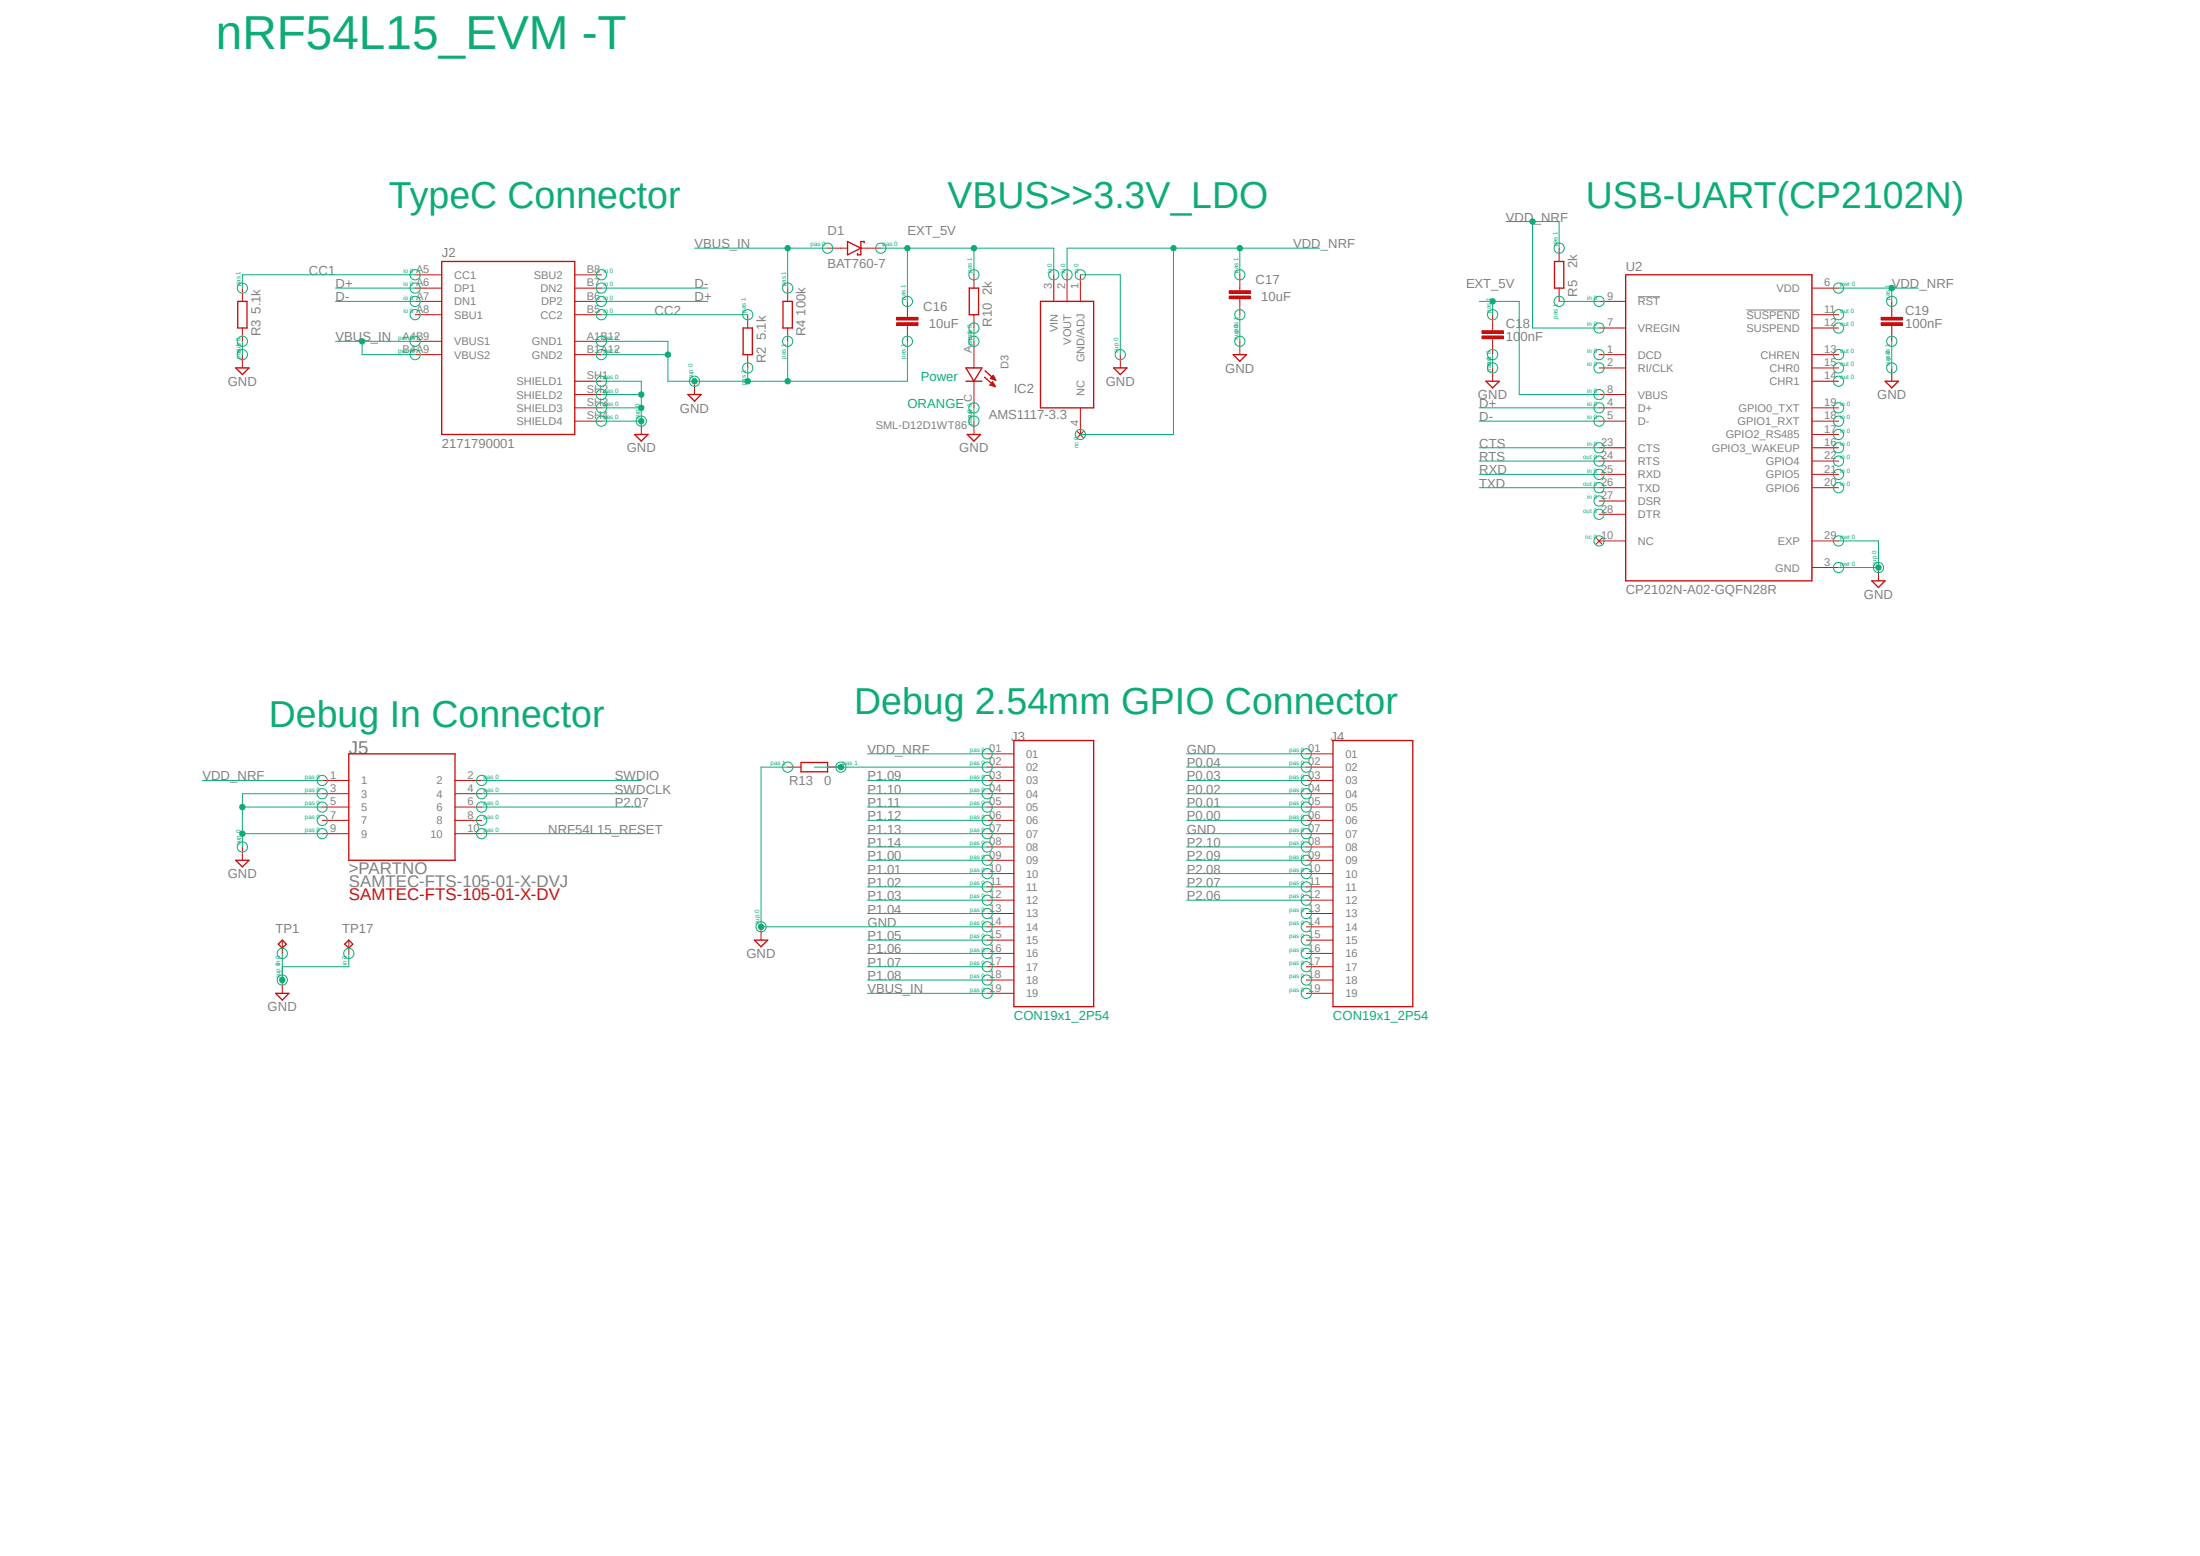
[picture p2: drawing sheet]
<svg xmlns="http://www.w3.org/2000/svg" width="420mm" height="297mm" viewBox="0 0 420 297" stroke-linecap="round" stroke-linejoin="round" font-family="sans-serif">
<path d="M38 0l193.7 297.1M382.1 0l-193.7 297.1" fill="none" stroke="#fff" stroke-width=".19"/>
<path d="M312.7 56.6h4.2M333.4 59.2h10.2" fill="none" stroke="#808080" stroke-width=".19"/>
<path d="M45.4 57.5h1.8v5.1h-1.8zM149.5 57.5h1.8v5.1h-1.8zM198.6 57.5h10.2v20.4h-10.2zM45 70.2h2.5l-1.2 1.3zM131.3 75.3h2.6l-1.3 1.3zM141.9 62.6h1.7v5.1h-1.7zM212.6 70.2h2.5l-1.2 1.3zM66.6 143.9h20.3v20.3h-20.3zM45 164.2h2.5l-1.2 1.3zM53.9 179.5l.8 .7-.8 .8-.8-.8zM66.6 179.5l.8 .7-.8 .8-.8-.8zM52.6 189.6h2.6l-1.3 1.3z" fill="none" stroke="#c90d0c" stroke-width=".25"/>
<g fill="none" stroke="#c90d0c" stroke-width=".19">
<path d="M46.3 55v2.5M150.4 55v2.5M201.2 52.5v5M203.7 52.5v5M206.2 52.5v5M46.3 62.6v2.6M46.3 67.7v2.5M132.6 72.8v2.5M142.7 60.1v2.5M142.7 67.7v2.5M150.4 62.6v2.6M206.2 77.9v5"/>
<path d="M213.9 67.7v2.5M205.6 82.3l1.2 1.3M206.8 82.3l-1.2 1.3M61.5 149h5.1M61.5 151.5h5.1M61.5 154.1h5.1M61.5 156.6h5.1M61.5 159.1h5.1M86.9 149h5M86.9 151.5h5M86.9 154.1h5M86.9 156.6h5"/>
<path d="M86.9 159.1h5M46.3 161.7v2.5M53.9 179.5v2.5M66.6 179.5v2.5M53.9 187.1v2.5"/>
</g>
<path d="M171.2 61.6h4.1v.5h-4.1z" fill-rule="evenodd" fill="#c90d0c"/>
<path d="M171.2 61.6h4.1v.5h-4.1z" fill="none" stroke="#c90d0c" stroke-width=".19"/>
<path d="M171.2 60.6h4.1v.5h-4.1z" fill-rule="evenodd" fill="#c90d0c"/>
<path d="M173.2 57.5v3.1M171.2 60.6h4.1v.5h-4.1zM173.2 62.1v3.1" fill="none" stroke="#c90d0c" stroke-width=".19"/>
<path d="M234.7 56.5h4v.5h-4z" fill-rule="evenodd" fill="#c90d0c"/>
<path d="M234.7 56.5h4v.5h-4z" fill="none" stroke="#c90d0c" stroke-width=".19"/>
<path d="M234.7 55.5h4v.5h-4z" fill-rule="evenodd" fill="#c90d0c"/>
<g fill="none" stroke="#c90d0c" stroke-width=".19">
<path d="M158 47.4h3.8M164.3 47.4h3.8M234.7 55.5h4v.5h-4zM236.7 52.5v3M236.7 57v3.1M297.6 47.4v2.5M297.6 55v2.5M305.3 57.5h5M345.9 55h5.1M236.7 65.2v2.5M305.3 67.7h5M305.3 70.2h5"/>
<path d="M305.3 77.9h5M305.3 62.6h5M305.3 75.3h5M345.9 67.7h5.1M345.9 70.2h5.1M345.9 77.9h5.1M345.9 62.6h5.1M345.9 60.1h5.1M345.9 72.8h5.1M305.3 80.4h5M305.3 85.5h5M305.3 88h5"/>
<path d="M305.3 90.6h5M305.3 93.1h5M305.3 95.6h5M305.3 98.2h5M345.9 80.4h5.1M345.9 85.5h5.1M345.9 82.9h5.1M345.9 88h5.1M345.9 90.6h5.1M345.9 93.1h5.1M304.7 102.7l1.2 1.2M305.3 103.3h5"/>
<path d="M305.9 102.7l-1.2 1.2M345.9 108.3h5.1M345.9 103.3h5.1M358.6 108.3v2.6M188.5 143.9h5M188.5 146.4h5M188.5 149h5M188.5 151.5h5M188.5 154.1h5M188.5 156.6h5M188.5 159.1h5M249.4 143.9h5.1"/>
<path d="M249.4 146.4h5.1M249.4 149h5.1M249.4 151.5h5.1M249.4 154.1h5.1M249.4 156.6h5.1M249.4 159.1h5.1M188.5 161.7h5M188.5 164.2h5M188.5 166.8h5M188.5 169.3h5M188.5 171.8h5M188.5 174.4h5"/>
<path d="M188.5 176.9h5M188.5 179.5h5M249.4 161.7h5.1M249.4 164.2h5.1M249.4 166.8h5.1M249.4 169.3h5.1M249.4 171.8h5.1M249.4 174.4h5.1M249.4 176.9h5.1M249.4 179.5h5.1M188.5 182h5M188.5 184.5h5"/>
<path d="M188.5 187.1h5M188.5 189.6h5M249.4 182h5.1M249.4 184.5h5.1M249.4 187.1h5.1M249.4 189.6h5.1"/>
</g>
<path d="M161.8 46.1l2.5 1.3-2.5 1.2zM165 46.4v-.3h-.7v2.5h-.6v-.2M296.8 49.9h1.7v5.1h-1.7zM310.3 52.5h35.6v58.4h-35.6zM235.4 67.7h2.6l-1.3 1.3zM357.3 110.9h2.6l-1.3 1.2zM193.5 141.4h15.3v50.8h-15.3zM254.5 141.4h15.2v50.8h-15.2z" fill="none" stroke="#c90d0c" stroke-width=".25"/>
<path d="M282.9 64.1h4.1v.5h-4.1z" fill-rule="evenodd" fill="#c90d0c"/>
<path d="M282.9 64.1h4.1v.5h-4.1z" fill="none" stroke="#c90d0c" stroke-width=".19"/>
<path d="M282.9 63.1h4.1v.5h-4.1z" fill-rule="evenodd" fill="#c90d0c"/>
<path d="M282.9 63.1h4.1v.5h-4.1zM284.9 60.1v3M284.9 64.6v3.1" fill="none" stroke="#c90d0c" stroke-width=".19"/>
<path d="M359.1 61.6h4.1v.5h-4.1z" fill-rule="evenodd" fill="#c90d0c"/>
<path d="M359.1 61.6h4.1v.5h-4.1z" fill="none" stroke="#c90d0c" stroke-width=".19"/>
<path d="M359.1 60.6h4.1v.5h-4.1z" fill-rule="evenodd" fill="#c90d0c"/>
<g fill="none" stroke="#c90d0c" stroke-width=".19">
<path d="M79.2 55h5.1M79.2 52.5h5.1M79.2 57.5h5.1M109.7 55h5.1M109.7 52.5h5.1M109.7 57.5h5.1M185.9 52.5v2.5M361.1 57.5v3.1M79.2 65.2h5.1M79.2 60.1h5.1M79.2 67.7h5.1M109.7 65.2h5.1"/>
<path d="M109.7 60.1h5.1M109.7 67.7h5.1M109.7 72.8h5.1M109.7 75.3h5.1M109.7 77.9h5.1M185.9 60.1v2.5M185.9 65.2v5M185.9 72.8v5.1M284.9 70.2v2.6M359.1 60.6h4.1v.5h-4.1zM361.1 62.1v3.1M361.1 70.2v2.6"/>
<path d="M109.7 80.4h5.1M122.4 80.4v2.5M185.9 80.4v2.5M150.4 146.4h2.5M158 146.4h2.5M145.3 176.9v2.6"/>
</g>
<g fill="none" stroke="#c90d0c" stroke-width=".25">
<path d="M84.3 49.9h25.4v33h-25.4zM185 55h1.8v5.1h-1.8zM184.4 72.8h3.1M184.4 70.2h3.1l-1.6 2.6zM188 72l2 1.8M188 70.8l2.1 1.8M189 73.5l.5-.6 .5 .9M189 73.5l1 .3M189.1 72.2l.5-.5 .5 .9M189.1 72.2l1 .4M189.4 73.1l.2 .2M189.5 71.8l.2 .3"/>
<path d="M189.7 73.4v.1h-.7M189.9 72.1v.2l-.8-.1M283.7 72.8h2.5l-1.3 1.2zM359.9 72.8h2.5l-1.3 1.2zM121.2 82.9h2.5l-1.3 1.3zM184.7 82.9h2.5l-1.3 1.3zM152.9 145.5h5.1v1.8h-5.1zM144 179.5h2.6l-1.3 1.2z"/>
</g>
<g fill="none" stroke="#0dab76" stroke-width=".19">
<path d="M224 47.4v35.5h-17.8M236.7 47.4v5.1M251.9 47.4h-48.2v5.1M38.7 149h22.8"/>
<circle cx="46.3" cy="55" r=".98"/>
<circle cx="79.2" cy="55" r=".98"/>
<circle cx="79.2" cy="52.5" r=".98"/>
<circle cx="79.2" cy="57.5" r=".98"/>
<circle cx="114.8" cy="52.5" r=".98"/>
<circle cx="114.8" cy="57.5" r=".98"/>
<circle cx="114.8" cy="55" r=".98"/>
<circle cx="150.4" cy="55" r=".98"/>
<circle cx="158" cy="47.4" r=".98"/>
<circle cx="168.1" cy="47.4" r=".98"/>
<circle cx="173.2" cy="57.5" r=".98"/>
<circle cx="185.9" cy="52.5" r=".98"/>
<circle cx="201.2" cy="52.5" r=".98"/>
<circle cx="203.7" cy="52.5" r=".98"/>
<circle cx="206.2" cy="52.5" r=".98"/>
<circle cx="236.7" cy="52.5" r=".98"/>
<circle cx="297.6" cy="57.5" r=".98"/>
<circle cx="297.6" cy="47.4" r=".98"/>
<circle cx="305.3" cy="57.5" r=".98"/>
<circle cx="351" cy="55" r=".98"/>
<circle cx="361.1" cy="57.5" r=".98"/>
<circle cx="46.3" cy="67.7" r=".98"/>
<circle cx="46.3" cy="65.2" r=".98"/>
<circle cx="79.2" cy="65.2" r=".98"/>
<circle cx="79.2" cy="60.1" r=".98"/>
<circle cx="79.2" cy="67.7" r=".98"/>
<circle cx="114.8" cy="77.9" r=".98"/>
<circle cx="114.8" cy="65.2" r=".98"/>
<circle cx="114.8" cy="60.1" r=".98"/>
<circle cx="114.8" cy="72.8" r=".98"/>
<circle cx="114.8" cy="67.7" r=".98"/>
<circle cx="114.8" cy="75.3" r=".98"/>
<circle cx="132.6" cy="72.8" r=".98"/>
<circle cx="142.7" cy="70.2" r=".98"/>
<circle cx="142.7" cy="60.1" r=".98"/>
<circle cx="150.4" cy="65.2" r=".98"/>
<circle cx="173.2" cy="65.2" r=".98"/>
<circle cx="185.9" cy="77.9" r=".98"/>
<circle cx="185.9" cy="62.6" r=".98"/>
<circle cx="185.9" cy="65.2" r=".98"/>
<circle cx="213.9" cy="67.7" r=".98"/>
<circle cx="236.7" cy="65.2" r=".98"/>
<circle cx="236.7" cy="60.1" r=".98"/>
<circle cx="284.9" cy="70.2" r=".98"/>
<circle cx="284.9" cy="67.7" r=".98"/>
<circle cx="284.9" cy="60.1" r=".98"/>
<circle cx="305.3" cy="70.2" r=".98"/>
<circle cx="305.3" cy="75.3" r=".98"/>
<circle cx="305.3" cy="62.6" r=".98"/>
<circle cx="305.3" cy="67.7" r=".98"/>
<circle cx="305.3" cy="77.9" r=".98"/>
<circle cx="351" cy="70.2" r=".98"/>
<circle cx="351" cy="72.8" r=".98"/>
<circle cx="351" cy="60.1" r=".98"/>
<circle cx="351" cy="67.7" r=".98"/>
<circle cx="351" cy="77.9" r=".98"/>
<circle cx="351" cy="62.6" r=".98"/>
<circle cx="361.1" cy="65.2" r=".98"/>
<circle cx="361.1" cy="70.2" r=".98"/>
<circle cx="114.8" cy="80.4" r=".98"/>
<circle cx="122.4" cy="80.4" r=".98"/>
<circle cx="185.9" cy="80.4" r=".98"/>
<circle cx="206.2" cy="82.9" r=".98"/>
<circle cx="305.3" cy="88" r=".98"/>
<circle cx="305.3" cy="85.5" r=".98"/>
<circle cx="305.3" cy="90.6" r=".98"/>
<circle cx="305.3" cy="93.1" r=".98"/>
<circle cx="305.3" cy="98.2" r=".98"/>
<circle cx="305.3" cy="80.4" r=".98"/>
<circle cx="305.3" cy="95.6" r=".98"/>
<circle cx="351" cy="82.9" r=".98"/>
<circle cx="351" cy="93.1" r=".98"/>
<circle cx="351" cy="90.6" r=".98"/>
<circle cx="351" cy="85.5" r=".98"/>
<circle cx="351" cy="80.4" r=".98"/>
<circle cx="351" cy="88" r=".98"/>
<circle cx="305.3" cy="103.3" r=".98"/>
<circle cx="351" cy="103.3" r=".98"/>
<circle cx="351" cy="108.3" r=".98"/>
<circle cx="358.6" cy="108.3" r=".98"/>
<circle cx="61.5" cy="149" r=".98"/>
<circle cx="61.5" cy="156.6" r=".98"/>
<circle cx="61.5" cy="159.1" r=".98"/>
<circle cx="61.5" cy="151.5" r=".98"/>
<circle cx="61.5" cy="154.1" r=".98"/>
<circle cx="91.9" cy="156.6" r=".98"/>
<circle cx="91.9" cy="159.1" r=".98"/>
<circle cx="91.9" cy="149" r=".98"/>
<circle cx="91.9" cy="151.5" r=".98"/>
<circle cx="91.9" cy="154.1" r=".98"/>
<circle cx="150.4" cy="146.4" r=".98"/>
<circle cx="160.5" cy="146.4" r=".98"/>
<circle cx="188.5" cy="149" r=".98"/>
<circle cx="188.5" cy="159.1" r=".98"/>
<circle cx="188.5" cy="156.6" r=".98"/>
<circle cx="188.5" cy="143.9" r=".98"/>
<circle cx="188.5" cy="151.5" r=".98"/>
<circle cx="188.5" cy="154.1" r=".98"/>
<circle cx="188.5" cy="146.4" r=".98"/>
<circle cx="249.4" cy="143.9" r=".98"/>
<circle cx="249.4" cy="151.5" r=".98"/>
<circle cx="249.4" cy="154.1" r=".98"/>
<circle cx="249.4" cy="146.4" r=".98"/>
<circle cx="249.4" cy="149" r=".98"/>
<circle cx="249.4" cy="156.6" r=".98"/>
<circle cx="249.4" cy="159.1" r=".98"/>
<circle cx="46.3" cy="161.7" r=".98"/>
<circle cx="145.3" cy="176.9" r=".98"/>
<circle cx="188.5" cy="174.4" r=".98"/>
<circle cx="188.5" cy="161.7" r=".98"/>
<circle cx="188.5" cy="171.8" r=".98"/>
<circle cx="188.5" cy="176.9" r=".98"/>
<circle cx="188.5" cy="166.8" r=".98"/>
<circle cx="188.5" cy="169.3" r=".98"/>
<circle cx="188.5" cy="179.5" r=".98"/>
<circle cx="188.5" cy="164.2" r=".98"/>
<circle cx="249.4" cy="171.8" r=".98"/>
<circle cx="249.4" cy="169.3" r=".98"/>
<circle cx="249.4" cy="164.2" r=".98"/>
<circle cx="249.4" cy="179.5" r=".98"/>
<circle cx="249.4" cy="174.4" r=".98"/>
<circle cx="249.4" cy="161.7" r=".98"/>
<circle cx="249.4" cy="166.8" r=".98"/>
<circle cx="249.4" cy="176.9" r=".98"/>
<circle cx="53.9" cy="187.1" r=".98"/>
<circle cx="53.9" cy="182" r=".98"/>
<circle cx="66.6" cy="182" r=".98"/>
<circle cx="188.5" cy="189.6" r=".98"/>
<circle cx="188.5" cy="184.5" r=".98"/>
<circle cx="188.5" cy="187.1" r=".98"/>
<circle cx="188.5" cy="182" r=".98"/>
<circle cx="249.4" cy="184.5" r=".98"/>
<circle cx="249.4" cy="182" r=".98"/>
<circle cx="249.4" cy="187.1" r=".98"/>
<circle cx="249.4" cy="189.6" r=".98"/>
</g>
<circle cx="224" cy="47.4" r=".51" fill="#0dab76"/>
<circle cx="224" cy="47.4" r=".51" fill="none" stroke="#0dab76" stroke-width=".19"/>
<circle cx="236.7" cy="47.4" r=".51" fill="#0dab76"/>
<g fill="none" stroke="#0dab76" stroke-width=".19">
<path d="M351 55h15.2M361.1 55v2.5"/>
<circle cx="236.7" cy="47.4" r=".51"/>
</g>
<circle cx="361.1" cy="55" r=".51" fill="#0dab76"/>
<g fill="none" stroke="#0dab76" stroke-width=".19">
<path d="M287.5 42.3h10.1v5.1M292.6 42.3v20.3h12.7"/>
<circle cx="361.1" cy="55" r=".51"/>
</g>
<circle cx="292.6" cy="42.3" r=".51" fill="#0dab76"/>
<g fill="none" stroke="#0dab76" stroke-width=".19">
<path d="M114.8 65.2h12.7v7.6h45.7v-7.6M114.8 67.7h12.7M142.7 70.2v2.6M150.4 65.2v7.6M165.6 143.9h22.9"/>
<circle cx="292.6" cy="42.3" r=".51"/>
</g>
<circle cx="132.6" cy="72.8" r=".51" fill="#0dab76"/>
<circle cx="132.6" cy="72.8" r=".51" fill="none" stroke="#0dab76" stroke-width=".19"/>
<circle cx="142.7" cy="72.8" r=".51" fill="#0dab76"/>
<circle cx="142.7" cy="72.8" r=".51" fill="none" stroke="#0dab76" stroke-width=".19"/>
<circle cx="150.4" cy="72.8" r=".51" fill="#0dab76"/>
<circle cx="150.4" cy="72.8" r=".51" fill="none" stroke="#0dab76" stroke-width=".19"/>
<circle cx="127.5" cy="67.7" r=".51" fill="#0dab76"/>
<g fill="none" stroke="#0dab76" stroke-width=".19">
<path d="M46.3 154.1h15.2M61.5 151.5h-15.2v10.2"/>
<circle cx="127.5" cy="67.7" r=".51"/>
</g>
<circle cx="46.3" cy="154.1" r=".51" fill="#0dab76"/>
<g fill="none" stroke="#0dab76" stroke-width=".19">
<path d="M46.3 159.1h15.2"/>
<circle cx="46.3" cy="154.1" r=".51"/>
</g>
<circle cx="46.3" cy="159.1" r=".51" fill="#0dab76"/>
<g fill="none" stroke="#0dab76" stroke-width=".19">
<path d="M53.9 182v5.1M53.9 184.5h12.7"/>
<circle cx="46.3" cy="159.1" r=".51"/>
</g>
<circle cx="53.9" cy="187.1" r=".51" fill="#0dab76"/>
<g fill="none" stroke="#0dab76" stroke-width=".19">
<path d="M206.2 52.5h7.7v15.2M46.3 65.2v2.5M236.7 60.1v5.1M351 103.3h7.6v5h-7.6M66.6 182v2.5"/>
<circle cx="53.9" cy="187.1" r=".51"/>
</g>
<circle cx="358.6" cy="108.3" r=".51" fill="#0dab76"/>
<g fill="none" stroke="#0dab76" stroke-width=".19">
<path d="M114.8 72.8h7.6v7.6h-7.6M185.9 77.9v2.5M284.9 67.7v2.5M361.1 65.2v5"/>
<circle cx="358.6" cy="108.3" r=".51"/>
</g>
<circle cx="122.4" cy="80.4" r=".51" fill="#0dab76"/>
<g fill="none" stroke="#0dab76" stroke-width=".19">
<path d="M114.8 77.9h7.6"/>
<circle cx="122.4" cy="80.4" r=".51"/>
</g>
<circle cx="122.4" cy="77.9" r=".51" fill="#0dab76"/>
<g fill="none" stroke="#0dab76" stroke-width=".19">
<path d="M114.8 75.3h7.6"/>
<circle cx="122.4" cy="77.9" r=".51"/>
</g>
<circle cx="122.4" cy="75.3" r=".51" fill="#0dab76"/>
<g fill="none" stroke="#0dab76" stroke-width=".19">
<path d="M150.4 146.4h-5.1v30.5h43.2M226.5 143.9h22.9M226.5 159.1h22.9"/>
<circle cx="122.4" cy="75.3" r=".51"/>
</g>
<circle cx="145.3" cy="176.9" r=".51" fill="#0dab76"/>
<g fill="none" stroke="#0dab76" stroke-width=".19">
<path d="M79.2 52.5h-32.9v2.5M132.6 47.4h25.4M150.4 47.4v7.6M114.8 60.1h27.9M91.9 159.1h30.5M91.9 151.5h30.5M91.9 149h30.5M91.9 154.1h30.5M165.6 159.1h22.9M165.6 151.5h22.9M165.6 149h22.9M165.6 154.1h22.9"/>
<path d="M165.6 156.6h22.9M226.5 151.5h22.9M226.5 149h22.9M226.5 154.1h22.9M226.5 156.6h22.9M226.5 146.4h22.9M165.6 171.8h22.9M165.6 169.3h22.9M165.6 161.7h22.9M165.6 174.4h22.9M165.6 179.5h22.9M226.5 171.8h22.9"/>
<path d="M226.5 169.3h22.9M226.5 166.8h22.9M226.5 164.2h22.9M226.5 161.7h22.9M165.6 182h22.9M165.6 184.5h22.9M165.6 187.1h22.9"/>
<circle cx="145.3" cy="176.9" r=".51"/>
</g>
<circle cx="150.4" cy="47.4" r=".51" fill="#0dab76"/>
<g fill="none" stroke="#0dab76" stroke-width=".19">
<path d="M64.1 65.2h15.1"/>
<circle cx="150.4" cy="47.4" r=".51"/>
</g>
<circle cx="69.1" cy="65.2" r=".51" fill="#0dab76"/>
<g fill="none" stroke="#0dab76" stroke-width=".19">
<path d="M64.1 57.5h15.1M64.1 55h15.1M114.8 57.5h20.3M114.8 55h20.3M168.1 47.4h33.1v5.1M173.2 47.4v10.1M185.9 47.4v5.1M297.6 57.5h7.7M69.1 65.2v2.5h10.1M282.4 77.9h22.9M282.4 80.4h22.9M165.6 166.8h22.9"/>
<path d="M165.6 164.2h22.9M165.6 189.6h22.9"/>
<circle cx="69.1" cy="65.2" r=".51"/>
</g>
<circle cx="173.2" cy="47.4" r=".51" fill="#0dab76"/>
<circle cx="173.2" cy="47.4" r=".51" fill="none" stroke="#0dab76" stroke-width=".19"/>
<circle cx="185.9" cy="47.4" r=".51" fill="#0dab76"/>
<g fill="none" stroke="#0dab76" stroke-width=".19">
<path d="M282.4 57.5h7.6v17.8h15.3M284.9 57.5v2.6"/>
<circle cx="185.9" cy="47.4" r=".51"/>
</g>
<circle cx="284.9" cy="57.5" r=".51" fill="#0dab76"/>
<g fill="none" stroke="#0dab76" stroke-width=".19">
<path d="M185.9 62.6v2.6M282.4 85.5h22.9M282.4 88h22.9M282.4 90.6h22.9M282.4 93.1h22.9M155.4 146.4h33.1"/>
<circle cx="284.9" cy="57.5" r=".51"/>
</g>
<circle cx="160.5" cy="146.4" r=".51" fill="#0dab76"/>
<circle cx="160.5" cy="146.4" r=".51" fill="none" stroke="#0dab76" stroke-width=".19"/>
<text font-size="9.1" fill="#0dab76" x="41.2" y="9.3">nRF54L15_EVM -T</text>
<g font-size="7.2" fill="#0dab76">
<text x="74.2" y="39.8">TypeC Connector</text>
<text x="180.9" y="39.8">VBUS&gt;&gt;3.3V_LDO</text>
<text x="302.8" y="39.8">USB-UART(CP2102N)</text>
<text x="163.1" y="136.3">Debug 2.54mm GPIO Connector</text>
<text x="51.4" y="138.8">Debug In Connector</text>
</g>
<text font-size="3.6" fill="#808080" x="66.6" y="143.9">J5</text>
<g font-size="3.2" fill="#808080">
<text x="66.6" y="166.8">&gt;PARTNO</text>
<text x="66.6" y="169.3">SAMTEC-FTS-105-01-X-DVJ</text>
</g>
<text font-size="3.2" fill="#c90d0c" x="66.6" y="171.8">SAMTEC-FTS-105-01-X-DV</text>
<g font-size="2.5" fill="#808080">
<text x="132.6" y="47.4">VBUS_IN</text>
<text x="158" y="44.8">D1</text>
<text x="173.2" y="44.8">EXT_5V</text>
<text x="246.8" y="47.4">VDD_NRF</text>
<text x="287.5" y="42.3">VDD_NRF</text>
<text x="59" y="52.5">CC1</text>
<text x="84.3" y="49.1">J2</text>
<text x="158" y="51.2">BAT760-7</text>
<text x="301.1" y="51.2" transform="rotate(-90 301.1 51.2)">2k</text>
<text x="310.4" y="51.7">U2</text>
<text x="49.7" y="59.9" transform="rotate(-90 49.7 59.9)">5.1k</text>
<text x="64.1" y="57.5">D-</text>
<text x="64.1" y="55">D+</text>
<text x="132.6" y="55">D-</text>
<text x="132.6" y="57.5">D+</text>
<text x="176.2" y="59.3">C16</text>
<text x="189.4" y="56.3" transform="rotate(-90 189.4 56.3)">2k</text>
<text x="239.7" y="54.2">C17</text>
<text x="240.8" y="57.5">10uF</text>
<text x="279.9" y="55">EXT_5V</text>
<text x="301.1" y="56.6" transform="rotate(-90 301.1 56.6)">R5</text>
<text x="361.2" y="55">VDD_NRF</text>
<text x="49.7" y="64.2" transform="rotate(-90 49.7 64.2)">R3</text>
<text x="64.1" y="65.2">VBUS_IN</text>
<text x="125" y="60.1">CC2</text>
<text x="146.2" y="65" transform="rotate(-90 146.2 65)">5.1k</text>
<text x="153.8" y="64.2" transform="rotate(-90 153.8 64.2)">R4</text>
<text x="153.8" y="60.2" transform="rotate(-90 153.8 60.2)">100k</text>
<text x="177.3" y="62.6">10uF</text>
<text x="189.4" y="62.4" transform="rotate(-90 189.4 62.4)">R10</text>
<text x="287.5" y="65.2">100nF</text>
<text x="287.5" y="62.6">C18</text>
<text x="363.7" y="62.6">100nF</text>
<text x="363.7" y="60.1">C19</text>
<text x="146.2" y="69.3" transform="rotate(-90 146.2 69.3)">R2</text>
<text x="233.9" y="71.1">GND</text>
<text x="43.5" y="73.7">GND</text>
<text x="193.6" y="74.9">IC2</text>
<text x="211.1" y="73.7">GND</text>
<text x="282.2" y="76.2">GND</text>
<text x="282.4" y="77.9">D+</text>
<text x="358.4" y="76.2">GND</text>
<text x="129.8" y="78.7">GND</text>
<text x="188.8" y="80">AMS1117-3.3</text>
<text x="282.4" y="80.4">D-</text>
<text x="84.3" y="85.5">2171790001</text>
<text x="119.6" y="86.4">GND</text>
<text x="183.1" y="86.4">GND</text>
<text x="282.4" y="85.5">CTS</text>
<text x="282.4" y="88">RTS</text>
<text x="282.4" y="90.6">RXD</text>
<text x="282.4" y="93.1">TXD</text>
<text x="310.4" y="113.4">CP2102N-A02-GQFN28R</text>
<text x="355.8" y="114.3">GND</text>
<text x="165.6" y="143.9">VDD_NRF</text>
<text x="193" y="141.4">J3</text>
<text x="226.6" y="143.9">GND</text>
<text x="254" y="141.4">J4</text>
<text x="38.7" y="149">VDD_NRF</text>
<text x="117.3" y="149">SWDIO</text>
<text x="150.6" y="149.9">R13</text>
<text x="157.3" y="149.9">0</text>
<text x="165.6" y="149">P1.09</text>
<text x="226.6" y="149">P0.03</text>
<text x="226.6" y="146.4">P0.04</text>
<text x="117.3" y="151.5">SWDCLK</text>
<text x="117.3" y="154.1">P2.07</text>
<text x="165.6" y="151.5">P1.10</text>
<text x="165.6" y="154.1">P1.11</text>
<text x="226.6" y="154.1">P0.01</text>
<text x="226.6" y="151.5">P0.02</text>
<text x="104.6" y="159.1">NRF54L15_RESET</text>
<text x="165.6" y="156.6">P1.12</text>
<text x="165.6" y="159.1">P1.13</text>
<text x="165.6" y="161.7">P1.14</text>
<text x="226.6" y="159.1">GND</text>
<text x="226.6" y="161.7">P2.10</text>
<text x="226.6" y="156.6">P0.00</text>
<text x="43.5" y="167.6">GND</text>
<text x="165.6" y="166.8">P1.01</text>
<text x="165.6" y="164.2">P1.00</text>
<text x="226.6" y="166.8">P2.08</text>
<text x="226.6" y="164.2">P2.09</text>
<text x="165.6" y="169.3">P1.02</text>
<text x="165.6" y="171.8">P1.03</text>
<text x="226.6" y="171.8">P2.06</text>
<text x="226.6" y="169.3">P2.07</text>
<text x="52.6" y="178.2">TP1</text>
<text x="65.3" y="178.2">TP17</text>
<text x="165.6" y="176.9">GND</text>
<text x="165.6" y="174.4">P1.04</text>
<text x="165.6" y="179.5">P1.05</text>
<text x="142.5" y="182.9">GND</text>
<text x="165.6" y="182">P1.06</text>
<text x="165.6" y="184.5">P1.07</text>
<text x="165.6" y="187.1">P1.08</text>
<text x="165.6" y="189.6">VBUS_IN</text>
<text x="51.1" y="193">GND</text>
</g>
<g font-size="2.5" fill="#0dab76">
<text x="173.2" y="77.9">ORANGE</text>
<text x="175.8" y="72.8">Power</text>
<text x="193.6" y="194.7">CON19x1_2P54</text>
<text x="254.5" y="194.7">CON19x1_2P54</text>
</g>
<g font-size="2.1" fill="#808080">
<text x="79.4" y="52.1">A5</text>
<text x="86.7" y="53.2">CC1</text>
<text x="101.9" y="53.2">SBU2</text>
<text x="112.1" y="52.1">B8</text>
<text x="79.4" y="54.7">A6</text>
<text x="79.4" y="59.7">A8</text>
<text x="79.4" y="57.2">A7</text>
<text x="86.7" y="55.8">DP1</text>
<text x="86.7" y="58.3">DN1</text>
<text x="103.2" y="55.8">DN2</text>
<text x="103.3" y="58.3">DP2</text>
<text x="112.1" y="57.2">B6</text>
<text x="112.1" y="59.7">B5</text>
<text x="112.1" y="54.7">B7</text>
<text x="200.8" y="55.2" transform="rotate(-90 200.8 55.2)">3</text>
<text x="203.3" y="55.2" transform="rotate(-90 203.3 55.2)">2</text>
<text x="205.9" y="55.2" transform="rotate(-90 205.9 55.2)">1</text>
<text x="306.8" y="57.2">9</text>
<text x="312.7" y="58.3">RST</text>
<text x="339.1" y="55.8">VDD</text>
<text x="348.2" y="54.7">6</text>
<text x="348.2" y="59.7">11</text>
<text x="76.8" y="64.8">A4B9</text>
<text x="86.7" y="65.9">VBUS1</text>
<text x="86.7" y="60.8">SBU1</text>
<text x="101.5" y="65.9">GND1</text>
<text x="103.2" y="60.8">CC2</text>
<text x="112.1" y="64.8">A1B12</text>
<text x="201.9" y="63.4" transform="rotate(-90 201.9 63.4)">VIN</text>
<text x="204.5" y="65.8" transform="rotate(-90 204.5 65.8)">VOUT</text>
<text x="306.8" y="62.3">7</text>
<text x="312.7" y="63.4">VREGIN</text>
<text x="333.4" y="60.8">SUSPEND</text>
<text x="333.4" y="63.4">SUSPEND</text>
<text x="348.2" y="62.3">12</text>
<text x="76.8" y="67.4">B4A9</text>
<text x="86.7" y="68.5">VBUS2</text>
<text x="101.5" y="68.5">GND2</text>
<text x="112.1" y="67.4">B1A12</text>
<text x="185.5" y="67.4" transform="rotate(-90 185.5 67.4)">A</text>
<text x="192.5" y="70.4" transform="rotate(-90 192.5 70.4)">D3</text>
<text x="207" y="69.2" transform="rotate(-90 207 69.2)">GND/ADJ</text>
<text x="306.8" y="67.4">1</text>
<text x="306.8" y="69.9">2</text>
<text x="312.7" y="68.5">DCD</text>
<text x="312.7" y="71">RI/CLK</text>
<text x="336.1" y="68.5">CHREN</text>
<text x="337.8" y="71">CHR0</text>
<text x="348.2" y="67.4">13</text>
<text x="348.2" y="69.9">15</text>
<text x="98.6" y="73.5">SHIELD1</text>
<text x="98.6" y="76.1">SHIELD2</text>
<text x="112.1" y="72.4">SH1</text>
<text x="112.1" y="75">SH2</text>
<text x="112.1" y="77.5">SH3</text>
<text x="185.5" y="76.7" transform="rotate(-90 185.5 76.7)">C</text>
<text x="207" y="75.5" transform="rotate(-90 207 75.5)">NC</text>
<text x="306.8" y="77.5">4</text>
<text x="306.8" y="75">8</text>
<text x="312.7" y="76.1">VBUS</text>
<text x="337.8" y="73.5">CHR1</text>
<text x="348.2" y="72.4">14</text>
<text x="348.2" y="77.5">19</text>
<text x="98.6" y="81.2">SHIELD4</text>
<text x="98.6" y="78.6">SHIELD3</text>
<text x="112.1" y="80.1">SH4</text>
<text x="167.2" y="81.9">SML-D12D1WT86</text>
<text x="205.9" y="81.4" transform="rotate(-90 205.9 81.4)">4</text>
<text x="306.8" y="80.1">5</text>
<text x="312.7" y="78.6">D+</text>
<text x="312.7" y="81.2">D-</text>
<text x="329.4" y="83.7">GPIO2_RS485</text>
<text x="331.7" y="81.2">GPIO1_RXT</text>
<text x="331.9" y="78.6">GPIO0_TXT</text>
<text x="348.2" y="82.6">17</text>
<text x="348.2" y="80.1">18</text>
<text x="305.6" y="85.1">23</text>
<text x="305.6" y="87.7">24</text>
<text x="312.7" y="86.2">CTS</text>
<text x="312.7" y="88.8">RTS</text>
<text x="326.8" y="86.2">GPIO3_WAKEUP</text>
<text x="337.1" y="88.8">GPIO4</text>
<text x="348.2" y="85.1">16</text>
<text x="348.2" y="87.7">22</text>
<text x="305.6" y="90.2">25</text>
<text x="305.6" y="92.8">26</text>
<text x="305.6" y="95.3">27</text>
<text x="312.7" y="91.3">RXD</text>
<text x="312.7" y="93.9">TXD</text>
<text x="337.1" y="91.3">GPIO5</text>
<text x="337.1" y="93.9">GPIO6</text>
<text x="348.2" y="90.2">21</text>
<text x="348.2" y="92.8">20</text>
<text x="305.6" y="97.8">28</text>
<text x="312.7" y="96.4">DSR</text>
<text x="312.7" y="98.9">DTR</text>
<text x="305.6" y="102.9">10</text>
<text x="312.7" y="104">NC</text>
<text x="339.4" y="104">EXP</text>
<text x="348.2" y="108">3</text>
<text x="348.2" y="102.9">29</text>
<text x="338.9" y="109.1">GND</text>
<text x="188.8" y="143.6">01</text>
<text x="249.8" y="143.6">01</text>
<text x="63" y="148.6">1</text>
<text x="68.9" y="149.7">1</text>
<text x="83.4" y="149.7">2</text>
<text x="89.2" y="148.6">2</text>
<text x="188.8" y="146.1">02</text>
<text x="188.8" y="148.6">03</text>
<text x="195.9" y="144.7">01</text>
<text x="195.9" y="147.2">02</text>
<text x="195.9" y="149.7">03</text>
<text x="249.8" y="146.1">02</text>
<text x="249.8" y="148.6">03</text>
<text x="256.8" y="144.7">01</text>
<text x="256.8" y="147.2">02</text>
<text x="256.8" y="149.7">03</text>
<text x="63" y="151.2">3</text>
<text x="63" y="153.7">5</text>
<text x="68.9" y="152.3">3</text>
<text x="68.9" y="154.8">5</text>
<text x="83.4" y="152.3">4</text>
<text x="83.4" y="154.8">6</text>
<text x="89.2" y="151.2">4</text>
<text x="89.2" y="153.7">6</text>
<text x="188.8" y="151.2">04</text>
<text x="188.8" y="153.7">05</text>
<text x="195.9" y="152.3">04</text>
<text x="195.9" y="154.8">05</text>
<text x="249.8" y="151.2">04</text>
<text x="249.8" y="153.7">05</text>
<text x="256.8" y="152.3">04</text>
<text x="256.8" y="154.8">05</text>
<text x="63" y="156.3">7</text>
<text x="63" y="158.8">9</text>
<text x="68.9" y="157.4">7</text>
<text x="68.9" y="159.9">9</text>
<text x="82.2" y="159.9">10</text>
<text x="83.4" y="157.4">8</text>
<text x="89.2" y="156.3">8</text>
<text x="89.2" y="158.8">10</text>
<text x="188.8" y="156.3">06</text>
<text x="188.8" y="158.8">07</text>
<text x="188.8" y="161.3">08</text>
<text x="195.9" y="157.4">06</text>
<text x="195.9" y="159.9">07</text>
<text x="249.8" y="156.3">06</text>
<text x="249.8" y="158.8">07</text>
<text x="249.8" y="161.3">08</text>
<text x="256.8" y="157.4">06</text>
<text x="256.8" y="159.9">07</text>
<text x="188.8" y="163.9">09</text>
<text x="188.8" y="166.4">10</text>
<text x="195.9" y="162.4">08</text>
<text x="195.9" y="165">09</text>
<text x="195.9" y="167.5">10</text>
<text x="249.8" y="163.9">09</text>
<text x="249.8" y="166.4">10</text>
<text x="256.8" y="162.4">08</text>
<text x="256.8" y="165">09</text>
<text x="256.8" y="167.5">10</text>
<text x="188.8" y="171.5">12</text>
<text x="189" y="169">11</text>
<text x="195.9" y="170.1">11</text>
<text x="195.9" y="172.6">12</text>
<text x="249.8" y="171.5">12</text>
<text x="249.9" y="169">11</text>
<text x="256.8" y="170.1">11</text>
<text x="256.8" y="172.6">12</text>
<text x="188.8" y="174">13</text>
<text x="188.8" y="176.6">14</text>
<text x="188.8" y="179.1">15</text>
<text x="195.9" y="175.1">13</text>
<text x="195.9" y="177.7">14</text>
<text x="249.8" y="174">13</text>
<text x="249.8" y="176.6">14</text>
<text x="249.8" y="179.1">15</text>
<text x="256.8" y="175.1">13</text>
<text x="256.8" y="177.7">14</text>
<text x="188.8" y="181.7">16</text>
<text x="188.8" y="184.2">17</text>
<text x="195.9" y="180.2">15</text>
<text x="195.9" y="182.8">16</text>
<text x="195.9" y="185.3">17</text>
<text x="249.8" y="181.7">16</text>
<text x="249.8" y="184.2">17</text>
<text x="256.8" y="180.2">15</text>
<text x="256.8" y="182.8">16</text>
<text x="256.8" y="185.3">17</text>
<text x="188.8" y="186.7">18</text>
<text x="188.8" y="189.3">19</text>
<text x="195.9" y="187.8">18</text>
<text x="195.9" y="190.4">19</text>
<text x="249.8" y="186.7">18</text>
<text x="249.8" y="189.3">19</text>
<text x="256.8" y="187.8">18</text>
<text x="256.8" y="190.4">19</text>
</g>
<g font-size="1.2" fill="#0dab76">
<text x="154.7" y="47">pas 0</text>
<text x="168.5" y="47">pas 0</text>
<text x="297.3" y="47" transform="rotate(-90 297.3 47)">pas 1</text>
<text x="77" y="52.1">io 0</text>
<text x="115.2" y="52.1">io 0</text>
<text x="185.5" y="52.1" transform="rotate(-90 185.5 52.1)">pas 1</text>
<text x="200.8" y="52.1" transform="rotate(-90 200.8 52.1)">io 0</text>
<text x="203.3" y="52.1" transform="rotate(-90 203.3 52.1)">io 0</text>
<text x="205.9" y="52.1" transform="rotate(-90 205.9 52.1)">io 0</text>
<text x="236.3" y="52.1" transform="rotate(-90 236.3 52.1)">pas 1</text>
<text x="45.9" y="54.7" transform="rotate(-90 45.9 54.7)">pas 1</text>
<text x="77" y="54.7">io 0</text>
<text x="77" y="59.7">io 0</text>
<text x="77" y="57.2">io 0</text>
<text x="115.2" y="57.2">io 0</text>
<text x="115.2" y="59.7">io 0</text>
<text x="115.2" y="54.7">io 0</text>
<text x="142.4" y="59.7" transform="rotate(-90 142.4 59.7)">pas 1</text>
<text x="150" y="54.7" transform="rotate(-90 150 54.7)">pas 1</text>
<text x="172.8" y="57.2" transform="rotate(-90 172.8 57.2)">pas 1</text>
<text x="284.6" y="59.7" transform="rotate(-90 284.6 59.7)">pas 1</text>
<text x="303" y="57.2">in 0</text>
<text x="351.3" y="54.7">pwr 0</text>
<text x="351.3" y="59.7">out 0</text>
<text x="360.8" y="57.2" transform="rotate(-90 360.8 57.2)">pas 1</text>
<text x="76" y="64.8">pwr 0</text>
<text x="115.2" y="64.8">pwr 0</text>
<text x="185.5" y="65.9" transform="rotate(-90 185.5 65.9)">pas 1</text>
<text x="185.5" y="64.8" transform="rotate(-90 185.5 64.8)">pas 0</text>
<text x="236.3" y="64.8" transform="rotate(-90 236.3 64.8)">sup 0</text>
<text x="236.3" y="63.4" transform="rotate(-90 236.3 63.4)">pas 1</text>
<text x="297.3" y="60.8" transform="rotate(-90 297.3 60.8)">pas 1</text>
<text x="303" y="62.3">in 0</text>
<text x="351.3" y="62.3">out 0</text>
<text x="45.9" y="68.5" transform="rotate(-90 45.9 68.5)">pas 1</text>
<text x="45.9" y="67.4" transform="rotate(-90 45.9 67.4)">sup 0</text>
<text x="76" y="67.4">pwr 0</text>
<text x="115.2" y="67.4">pwr 0</text>
<text x="150" y="68.5" transform="rotate(-90 150 68.5)">pas 1</text>
<text x="172.8" y="68.5" transform="rotate(-90 172.8 68.5)">pas 1</text>
<text x="213.5" y="67.4" transform="rotate(-90 213.5 67.4)">sup 0</text>
<text x="284.6" y="71" transform="rotate(-90 284.6 71)">pas 1</text>
<text x="284.6" y="69.9" transform="rotate(-90 284.6 69.9)">sup 0</text>
<text x="303" y="67.4">in 0</text>
<text x="303" y="69.9">io 0</text>
<text x="351.3" y="67.4">out 0</text>
<text x="351.3" y="69.9">out 0</text>
<text x="360.8" y="69.9" transform="rotate(-90 360.8 69.9)">sup 0</text>
<text x="360.8" y="68.5" transform="rotate(-90 360.8 68.5)">pas 1</text>
<text x="115.2" y="72.4">pas 0</text>
<text x="115.2" y="75">pas 0</text>
<text x="115.2" y="77.5">pas 0</text>
<text x="132.3" y="72.4" transform="rotate(-90 132.3 72.4)">sup 0</text>
<text x="142.4" y="73.5" transform="rotate(-90 142.4 73.5)">pas 1</text>
<text x="303" y="75">in 0</text>
<text x="303" y="77.5">io 0</text>
<text x="351.3" y="72.4">out 0</text>
<text x="351.3" y="77.5">io 0</text>
<text x="115.2" y="80.1">pas 0</text>
<text x="122.1" y="80.1" transform="rotate(-90 122.1 80.1)">sup 0</text>
<text x="185.5" y="81.2" transform="rotate(-90 185.5 81.2)">pas 0</text>
<text x="185.5" y="80.1" transform="rotate(-90 185.5 80.1)">sup 0</text>
<text x="303" y="80.1">io 0</text>
<text x="351.3" y="82.6">io 0</text>
<text x="351.3" y="80.1">io 0</text>
<text x="205.9" y="85.6" transform="rotate(-90 205.9 85.6)">nc 0</text>
<text x="302.3" y="87.7">out 0</text>
<text x="303" y="85.1">in 0</text>
<text x="351.3" y="85.1">io 0</text>
<text x="351.3" y="87.7">io 0</text>
<text x="302.3" y="92.8">out 0</text>
<text x="303" y="90.2">in 0</text>
<text x="303" y="95.3">in 0</text>
<text x="351.3" y="90.2">io 0</text>
<text x="351.3" y="92.8">io 0</text>
<text x="302.3" y="97.8">out 0</text>
<text x="302.6" y="102.9">nc 0</text>
<text x="351.3" y="108">pwr 0</text>
<text x="351.3" y="102.9">pwr 0</text>
<text x="358.2" y="108" transform="rotate(-90 358.2 108)">sup 0</text>
<text x="185.2" y="143.6">pas 0</text>
<text x="246.1" y="143.6">pas 0</text>
<text x="58.2" y="148.6">pas 0</text>
<text x="92.3" y="148.6">pas 0</text>
<text x="147.1" y="146.1">pas 1</text>
<text x="160.9" y="146.1">pas 1</text>
<text x="185.2" y="146.1">pas 0</text>
<text x="185.2" y="148.6">pas 0</text>
<text x="246.1" y="146.1">pas 0</text>
<text x="246.1" y="148.6">pas 0</text>
<text x="58.2" y="151.2">pas 0</text>
<text x="58.2" y="153.7">pas 0</text>
<text x="92.3" y="151.2">pas 0</text>
<text x="92.3" y="153.7">pas 0</text>
<text x="185.2" y="151.2">pas 0</text>
<text x="185.2" y="153.7">pas 0</text>
<text x="246.1" y="151.2">pas 0</text>
<text x="246.1" y="153.7">pas 0</text>
<text x="45.9" y="161.3" transform="rotate(-90 45.9 161.3)">sup 0</text>
<text x="58.2" y="156.3">pas 0</text>
<text x="58.2" y="158.8">pas 0</text>
<text x="92.3" y="156.3">pas 0</text>
<text x="92.3" y="158.8">pas 0</text>
<text x="185.2" y="156.3">pas 0</text>
<text x="185.2" y="158.8">pas 0</text>
<text x="185.2" y="161.3">pas 0</text>
<text x="246.1" y="156.3">pas 0</text>
<text x="246.1" y="158.8">pas 0</text>
<text x="246.1" y="161.3">pas 0</text>
<text x="185.2" y="163.9">pas 0</text>
<text x="185.2" y="166.4">pas 0</text>
<text x="246.1" y="163.9">pas 0</text>
<text x="246.1" y="166.4">pas 0</text>
<text x="185.2" y="169">pas 0</text>
<text x="185.2" y="171.5">pas 0</text>
<text x="246.1" y="169">pas 0</text>
<text x="246.1" y="171.5">pas 0</text>
<text x="145" y="176.6" transform="rotate(-90 145 176.6)">sup 0</text>
<text x="185.2" y="174">pas 0</text>
<text x="185.2" y="176.6">pas 0</text>
<text x="185.2" y="179.1">pas 0</text>
<text x="246.1" y="174">pas 0</text>
<text x="246.1" y="176.6">pas 0</text>
<text x="246.1" y="179.1">pas 0</text>
<text x="66.2" y="184.3" transform="rotate(-90 66.2 184.3)">in 0</text>
<text x="185.2" y="181.7">pas 0</text>
<text x="185.2" y="184.2">pas 0</text>
<text x="246.1" y="181.7">pas 0</text>
<text x="246.1" y="184.2">pas 0</text>
<text x="53.5" y="186.7" transform="rotate(-90 53.5 186.7)">sup 0in 0</text>
<text x="185.2" y="186.7">pas 0</text>
<text x="185.2" y="189.3">pas 0</text>
<text x="246.1" y="186.7">pas 0</text>
<text x="246.1" y="189.3">pas 0</text>
</g>
</svg>
